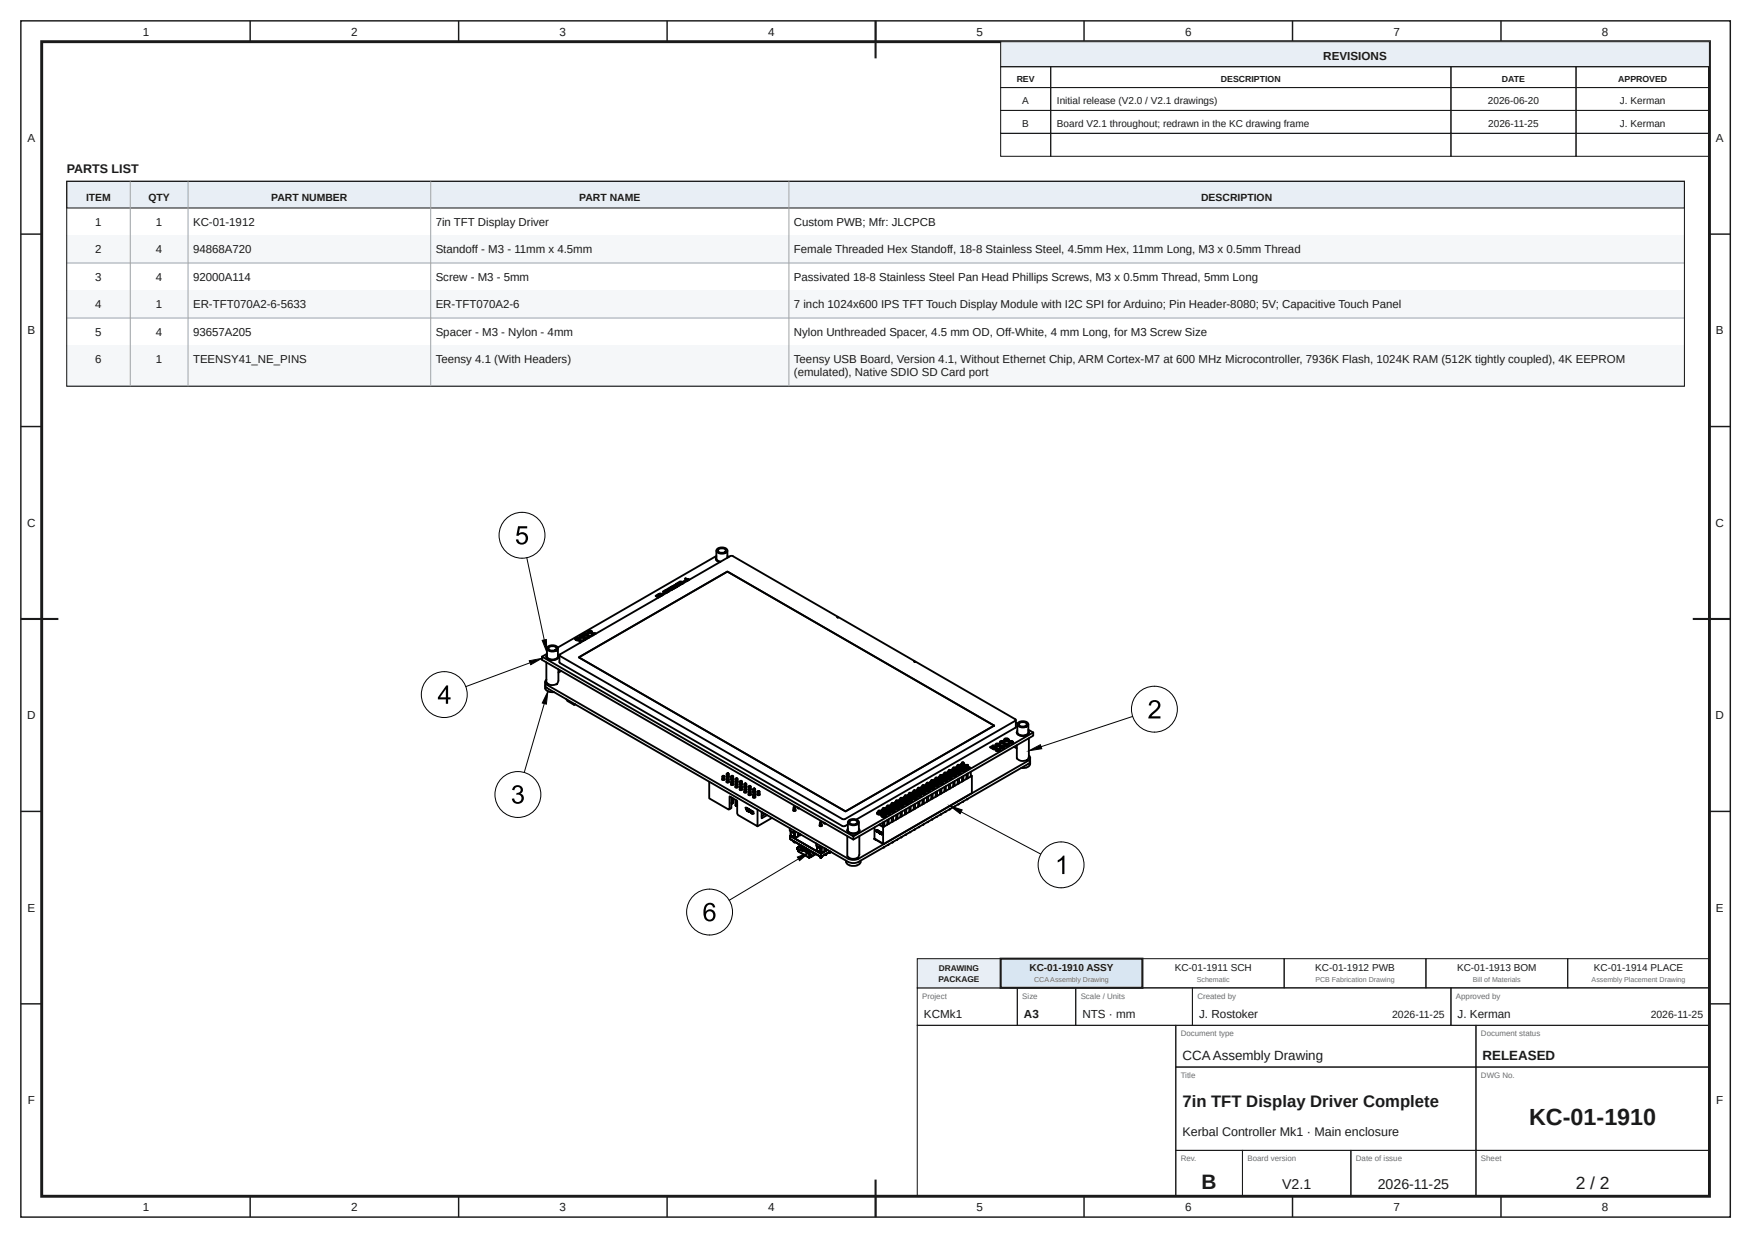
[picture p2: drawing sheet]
<svg xmlns="http://www.w3.org/2000/svg" width="420mm" height="297mm" viewBox="0 0 420 297" stroke-linecap="round" stroke-linejoin="round" font-family="sans-serif">
<g fill="none" stroke="#1a1a1a" stroke-width=".35">
<path d="M5 5h410v287h-410zM60 5v5M110 5v5M160 5v5M210 5v5M260 5v5M310 5v5M360 5v5M5 56.2h5M410 56.2h5M5 102.3h5M410 102.3h5"/>
<path d="M5 148.5h5M410 148.5h5M5 194.7h5M410 194.7h5M5 240.8h5M410 240.8h5M60 287v5M110 287v5M160 287v5M210 287v5M260 287v5M310 287v5"/>
<path d="M360 287v5"/>
</g>
<path d="M10 10h400v277h-400z" fill="none" stroke="#1a1a1a" stroke-width=".7" stroke-linecap="butt"/>
<path d="M210 5v9M5 148.5h9M406 148.5h9M210 283v9" fill="none" stroke="#1a1a1a" stroke-width=".5"/>
<path d="M240 10h170v6h-170z" fill="#e8eef5"/>
<g fill="none" stroke="#1a1a1a" stroke-width=".25">
<path d="M240 10h170v6h-170zM240 16h12v5h-12zM252 16h96v5h-96zM348 16h30v5h-30zM378 16h32v5h-32zM240 21h12v5.5h-12zM240 26.5h12v5.5h-12zM240 32h12v5.5h-12zM252 21h96v5.5h-96zM252 26.5h96v5.5h-96zM252 32h96v5.5h-96zM348 21h30v5.5h-30z"/>
<path d="M348 26.5h30v5.5h-30zM348 32h30v5.5h-30zM378 21h32v5.5h-32zM378 26.5h32v5.5h-32zM378 32h32v5.5h-32zM220 237h24v9h-24zM244 237h14v9h-14zM258 237h28v9h-28zM286 237h62v9h-62zM348 237h62v9h-62zM220 246h62v41h-62zM282 246h72v10h-72z"/>
<path d="M282 256h72v20h-72zM354 246h56v10h-56zM354 256h56v20h-56zM282 276h16v11h-16zM298 276h26v11h-26zM324 276h30v11h-30zM354 276h56v11h-56z"/>
</g>
<path d="M220 230h20v7h-20z" fill="#e8eef5"/>
<path d="M220 230h20v7h-20z" fill="none" stroke="#1a1a1a" stroke-width=".25"/>
<path d="M240 230h34v7h-34z" fill="#d9e6f2"/>
<path d="M240 230h34v7h-34z" fill="none" stroke="#1a1a1a" stroke-width=".5"/>
<path d="M274 230h34v7h-34zM308 230h34v7h-34zM342 230h34v7h-34zM376 230h34v7h-34z" fill="none" stroke="#1a1a1a" stroke-width=".25"/>
<path d="M16 43.5h388v6.4h-388z" fill="#e8eef5"/>
<path d="M16 43.5h388v6.4h-388z" fill="none" stroke="#1a1a1a" stroke-width=".25"/>
<path d="M16 56.5h388" fill="none" stroke="#9aa3ad" stroke-width=".24"/>
<path d="M16 56.5h388v6.6h-388z" fill="#f5f7f9"/>
<path d="M16 63.1h388M16 69.7h388" fill="none" stroke="#9aa3ad" stroke-width=".24"/>
<path d="M16 69.7h388v6.6h-388z" fill="#f5f7f9"/>
<path d="M16 76.3h388M16 82.9h388" fill="none" stroke="#9aa3ad" stroke-width=".24"/>
<path d="M16 82.9h388v9.8h-388z" fill="#f5f7f9"/>
<path d="M31.2 43.5v49.2M45.1 43.5v49.2M103.3 43.5v49.2M189.2 43.5v49.2M16 92.7h388" fill="none" stroke="#9aa3ad" stroke-width=".24"/>
<path d="M16 43.5h388v49.2h-388z" fill="none" stroke="#1a1a1a" stroke-width=".25"/>
<g fill="none" stroke="#000" stroke-width=".45">
<path d="M162.6 140l-.4 .2M162.6 139.9l.3 .6M162.9 139.7l.1 .3 .4 .2M163.1 139.7l.7 .3-.2-.3a.22 .22 0 0 0-.3-.1 .22 .22 0 0 0-.1 .2l.5 .2M163.7 139.6l.8-.3-.7 .4zM163.7 139.6l.1 .1M164 139.9l-.6-.4-.5 .1 .1 .3 .5 .2M164.3 138.8l.5 .6M164.5 139.3l-.7 .3M164.5 139.1v.1M164.6 139.3l.2 .1M164.6 139.3v.1"/>
<path d="M164.7 139.2h.5l-.2-.2-.3 .1 .3 .2M165.4 139.1l-.3-.2-.5 .1-.1-.3-.2 .1 .3 .5M171.7 134a1.03 1.03 0 0 0 1 .8M171.8 132.1v1.9M171.8 133.4l-38 22M171.8 133.6a.82 .82 0 0 0 .1 .9 .82 .82 0 0 0 .8 .3M171.8 134a.99 .99 0 0 0 1 .7M171.9 131.8a1.62 1.62 0 0 1 2.6 .3 1.52 1.52 0 0 1-2.7 0zM172.3 131.9l.8-.4a.69 .69 0 0 1 .9 .8l-.9 .3a.69 .69 0 0 1-.8-.7zM174.5 132.1v1.7M174.5 133.4l.3 .2M174.5 133.6v.2"/>
<path d="M175.1 133.4l-40.8 23.6-.1 .2 68.1 39.4 .4-.1 40.9-23.7-.1-.3-23.9-13.8-.1 .1M175.1 133.4h.7l25.1 14.6h-.1M130 157.5l74.7 43.2 43.1-25M130 157.5v.8l74.7 43.1 43.1-24.9v-.8M131 157.5a1.66 1.66 0 0 0 3 0h-.1M131 158.9v4.8l.4 .3 .8 .4 1.4-.4 .3-.6v-2.8M131.2 155.6v1.9a1.52 1.52 0 0 0 2.6 0v-1.9M131.2 156.9l-1.2 .6M131.2 157.1l-.2 .3a1.68 1.68 0 0 0 2.7 .5l.3-.5-.2-.3M131.3 155.3a1.62 1.62 0 0 1 2.5 .3 1.52 1.52 0 0 1-2.6 0zM131.6 155.4l.9-.4a.69 .69 0 0 1 .9 .8l-.9 .3a.69 .69 0 0 1-.9-.7zM134.2 157.2l.1 1.9 67.7 39.1h.5l.8-.4"/>
<path d="M137.9 153.3h.1M138 153.3l.2 .3M138.3 153.2l.5 .1-.4 .2-.2-.2zM138.8 153.1l.3 .1-.2 .3h-.7M138.8 153h-.7a.52 .52 0 0 0 .3 .7 .52 .52 0 0 0 .6-.2l.1-.2M138.8 157.7l35.7-20.6 63.9 37-35.6 20.6zM139 152.7a.62 .62 0 0 0 .5 .3 .62 .62 0 0 0 .6-.3M139 153.9l.2 .3M139.4 152.6l.5 .1-.4 .2-.2-.2zM139.8 153.8h-.4v.3M139.9 152.5h.1M139.9 152.2h.1"/>
<path d="M139.9 152.4h-.5l-.4 .2a.58 .58 0 0 0 .6 .4 .58 .58 0 0 0 .5-.4l-.1-.1M139.9 152.2a.65 .65 0 0 0 1.1 .1M140 153.7l-.4-.1-.4 .1-.2 .1 .2 .3M140 151.9h.5l.5 .2a.57 .57 0 0 1-.6 .4 .57 .57 0 0 1-.5-.4zM140.1 153.3l.2 .3M140.2 152.1l.5 .1-.4 .2-.2-.2zM140.9 153.2h-.5l.1 .2M140.9 153.1h.1M140.9 153h-.7l-.1 .3 .2 .2M140.9 151.5l.3 .4M140.9 152.8l.2 .3M141.2 151.8l.5 .1 .3-.2a.56 .56 0 0 0-.5-.4 .56 .56 0 0 0-.6 .3l.3 .2"/>
<path d="M141.3 151.4l.5 .2-.4 .1-.2-.1zM141.7 152.7h-.4v.2M141.9 152.6h-.8l-.2 .2 .3 .2M142 152.2l.2 .3M142 152.2h.1M142 151.7l-.3 .2h-.5M142.8 152.1h-.5l.1 .2M142.9 152l-.3-.1h-.5l-.1 .3 .2 .2M157.3 142.9l.7 .4M157.8 142.7l-.5 .3 .6 .4M157.8 142.7l.7 .3M157.8 142.6v.1"/>
<path d="M158.1 142.6h.4l-.2 .1zM158.1 142.9l-.4 .1-.2-.1 .3-.2-.2 .3M158.5 143l-.4 .3-.3-.2 .3-.2-.2 .2M158.5 142.5v.1M158.5 142.6h-.3M158.5 142.7l.3 .2M158.7 142.6v.1M158.8 142.5l.6-.3-.5 .4zM158.8 142.5l.1 .1M158.9 142.8h-.4l.2 .1M159 142.7h-.4v-.2l-.2-.1-.6 .2 .8 .4M159.1 141.9l.1 .1"/>
<path d="M159.4 141.9l-.2 .1M159.4 141.9l.5 .3M159.4 142.2l-.5 .3M159.5 141.8l.2-.1-.1-.1-.5 .4 .3-.1 .5 .3M159.7 141.7l-.2 .1 .6 .3M159.7 141.6l.7 .4M160 141.6l.3-.3-.6 .3 .6 .4M160.2 141.7l.3-.1zM160.2 141.7l.3 .2M160.3 141.2l.1 .1M160.3 141.3l-.4 .2 .6 .1M160.6 141.2l-.2 .1"/>
<path d="M160.6 141.2l.5 .3M160.8 141.1h.1l-.1-.2-.5 .4 .3-.1 .5 .3M160.9 140.9l.7 .4M160.9 141l-.2 .1 .6 .3M161.2 140.7l.4 .3-.6-.2-.1 .1 .6 .4M161.4 140.9l-.2-.2 .2-.1 .7 .4M161.6 140.5l.1 .2 .4 .2M161.7 141.1l-.4-.1 .4 .2M161.8 140.5l.6 .2M161.8 141l-.2-.2 .4 .2M162.1 140.1l.1 .2M162.4 140.8l-.3-.3-.3-.1 .6 .4"/>
<path d="M162.6 140.6l-.5-.3-.5 .1 .1 .2 .5 .3M163.1 140.4l-.5-.6-.5 .3 .1 .2 .4-.3 .3 .5M200.8 148l.2 .1M200.9 148v.2M201 148.1l18.5 10.7M219.4 158.6v.2M130.7 163.6l.1 1 .5 .5M130.8 164.5v.8l.8 .6M131.1 163a.73 .73 0 0 0-.4 .8 .73 .73 0 0 0 .5 .5l72.2 41.7a2.76 2.76 0 0 0 2.5 0l40.7-23.5a.74 .74 0 0 0 .2-1.3M131.2 165.1l72.2 41.7a2.7 2.7 0 0 0 2.5 0l40.7-23.5 .5-.7M131.7 165.9l1.2 .1M134.6 161l-.7 .4"/>
<path d="M135.8 167.7l.3 .5 1.6 .9 .3-.1M137.9 168.9l-.2 .2M237.5 179.2l.7-.4 .8 .6-.7 .4zM237.5 179.2l.8 .6M238.1 179.1l.5 .2-.4 .1-.2-.1zM238.7 178.6l.2 .3M238.7 179.9h.1M238.8 179.9l.1 .2M238.9 178.8l.1 .2M238.9 178.8l-.1-.1a.58 .58 0 0 1 .5-.3 .58 .58 0 0 1 .6 .4l-.4 .2-.5-.1M239 179.3l-.7 .4M239.1 178.5l.5 .2-.4 .1-.2-.1z"/>
<path d="M239.1 179.8l.5 .1-.4 .2-.2-.2zM239.8 178v.1M239.8 179.2v.1M239.8 178.1l.3 .2M239.8 179.3a.63 .63 0 0 0 1.1 .1M239.9 178.7l-.3 .3h-.6M239.9 180l-.3 .2h-.6M239.9 179.9v.1M240.2 177.9l.5 .2-.4 .1-.2-.1zM240.2 179.1l.5 .2-.4 .1-.2-.1zM240.8 177.9l-.4-.2-.4 .1-.2 .3 .2 .1M240.8 177.9l.1 .3-.1 .1h-.7"/>
<path d="M240.8 179.1l.1 .1a.56 .56 0 0 1-.6 .4 .56 .56 0 0 1-.5-.4l.4-.2 .6 .1M240.8 177.4l.3 .4-.2-.3a.57 .57 0 0 1 .5-.4 .57 .57 0 0 1 .6 .5l-.4 .2-.5-.1M240.8 178.6l.2 .3M240.9 178.1l-.3 .3-.5-.1M241 178.9l.1 .1M241 178.8l.1 .1M241 178.8l-.1-.1a.58 .58 0 0 1 .5-.3 .58 .58 0 0 1 .6 .4l-.4 .2-.5-.1M241.2 177.3l.5 .1-.3 .2-.3-.2zM241.2 178.5l.5 .2-.3 .1-.3-.1zM241.9 178v.1M241.9 178.1l.3 .2M242 177.5l-.3 .3-.6-.1"/>
<path d="M242 178.7l-.3 .3h-.6M242.1 178.2l-.2-.1a.56 .56 0 0 1 .6-.4 .56 .56 0 0 1 .5 .5l-.3 .2-.5-.1M242.3 177.9l.5 .2-.4 .1-.2-.1zM243 178.1l-.3 .3-.5-.1M243.2 179.2l.7 .4M243.6 173.3l.4 .3M243.6 172.7v1.7M243.7 174.4l-38.3 22.2M243.9 175.7a1.66 1.66 0 0 0 2.9 0M244 173.8v1.9M244 175.3l-.1 .3a1.68 1.68 0 0 0 2.7 .5l.2-.5-.2-.3M244.1 173.5a1.62 1.62 0 0 1 2.5 .3 1.52 1.52 0 0 1-2.6 0z"/>
<path d="M244.5 173.6l.8-.4a.69 .69 0 0 1 .9 .8l-.9 .3a.69 .69 0 0 1-.8-.7zM246.6 173.8v1.9a1.52 1.52 0 0 1-2.6 0M246.6 175.1l1.2 .6M246.8 177.1v4.5l-.4 .7-1.5 .3-1-.6v-3.2M170.1 187.5v4l4.7 2.7 .2-.1v-3l1.8 1v3.1l.2 .3 4.7 2.7v-4M173.2 186.8l.2 .3h.3l.1-.3M173.4 186.1h.2zM173.4 186.1l-.2 .2M173.5 186.2v.2l-.3-.1v.8M173.6 186.1l.2 .2M173.8 187.1v-.8l-.3 .1v.7M174.3 186.2l.2 .3h.3v-.3"/>
<path d="M174.3 187.4l.2 .3h.3v-.3M174.4 186.7h.2zM174.4 185.5h.2zM174.4 186.7l-.1 .2M174.4 185.5l-.1 .2M174.5 186.8v.2l-.2-.1v.8M174.5 185.6v.2l-.2-.1v.7M174.6 186.7l.2 .2M174.6 185.5l.2 .2M174.8 187.7v-.8l-.3 .1v.8M174.8 186.4v-.7l-.3 .1v.7M175.3 186.8l.2 .3h.3l.1-.3"/>
<path d="M175.3 188l.2 .3h.3l.1-.3M175.4 192.7l.2 .1zM175.4 191.3v2.6l-.4 .2M175.5 187.3h.2zM175.5 186.1h.2zM175.5 187.3l-.2 .2M175.5 186.1l-.2 .2M175.6 186.2v.2l-.3-.1v.8M175.6 187.4v.9M175.6 191.4v1.4M175.7 187.3l.2 .2M175.7 186.1l.2 .2"/>
<path d="M175.9 187.5l-.3 .1-.3-.1v.8M175.9 192.6l-.3 .2M175.9 187.1v-.8l-.3 .1v.7M175.9 187.5v.8M175.9 191.6v1M176.4 188.1l.3 .2 .2-.2v.8M176.4 193.2l.3 .2zM176.4 188.1v.8M176.4 191.9v1.3M176.4 187.4l.2 .3h.3v-.3M176.4 188.7l.2 .3 .3-.1v-.2M176.5 186.7h.3z"/>
<path d="M176.5 188h.3zM176.5 186.7l-.1 .2M176.5 188l-.1 .1M176.7 186.8v.2l-.3-.1v.8M176.7 193.4l.1-.1-.1 .1M176.7 188v1M176.7 192v1.4M176.8 186.7l.1 .2M176.8 188l.1 .1M176.9 187.7v-.8l-.2 .1v.8M177.4 188l.2 .3h.3l.1-.3M177.4 189.3l.2 .3 .3-.1 .1-.2"/>
<path d="M177.6 187.3h.2zM177.6 188.6h.2zM177.6 187.3l-.2 .2M177.6 188.6l-.2 .1M177.7 187.4v.2l-.3-.1v.8M177.7 188.6v.3l-.3-.2v.8M177.8 187.3l.2 .2M177.8 188.6l.2 .1M178 188.3v-.8l-.3 .1v.7M178 189.5v-.8l-.3 .2v.7M178.5 188.7l.2 .3 .3-.1v-.2M178.5 189.9l.2 .3 .3-.1v-.2"/>
<path d="M178.7 189.2h.2zM178.7 188h.2zM178.7 189.2l-.2 .1M178.7 188l-.2 .1M178.8 189.2v.3l-.3-.2v.8M178.8 188v.3l-.3-.2v.8M178.8 193.8l.1 .2 .1-.1M178.8 193.8l.2 .1-.1 .1zM178.9 189.2l.1 .1M178.9 188l.1 .1M178.9 194h.1M179 194l.1 .2z"/>
<path d="M179 190.1v-.8l-.2 .2v.7M179 188.9v-.8l-.2 .2v.7M179 193.9l.1 .3M179.1 194h-.1M179.1 193.9v.1M179.1 194.2v.3M179.1 194.2v.3zM179.1 194.4h.1M179.1 194.3v.1M179.1 194h.1M179.1 194v.1l-.1-.1M179.2 194l.1 .2"/>
<path d="M179.2 194v.1M179.2 194.2h.1M179.2 194.1h.1M179.2 194.4l.2 .2zM179.2 194.4l.2 .2-.1-.2M179.2 194.1v.1M179.3 194.4v.1M179.3 194.4h.1M179.3 194.5h.1M179.3 194.2h.1M179.3 194.2l.1 .1M179.3 194.1v.1"/>
<path d="M179.4 194h.1M179.4 194l-.1 .2M179.4 194.3h.1M179.4 194v.3M179.4 194.6h.1M179.4 194.5l.1 .1M179.4 194v.1M179.4 194.2l.1 .1M179.5 194.3h.1M179.4 194.2h.1M179.4 194.1h.1M179.4 194.1v.1"/>
<path d="M179.5 194.2h.1M179.5 194.6l-.1-.2 .1 .2M179.5 194.6h.1M179.5 194.1v.1M179.5 194.2v.1M179.5 194.5l.1 .1M179.5 194.7h.1M179.5 194.5h.1M179.5 194.2l.1 .1M179.5 189.3l.2 .3 .3-.1 .1-.2M179.5 190.5l.2 .3 .3-.1 .1-.2M179.6 194.5v.1"/>
<path d="M179.6 194.2v.1M179.6 194.3l.1 .1M179.6 194.2h.1M179.6 194.6l-.1 .1M179.6 194.3h.1M179.6 194.6v.1M179.6 194.7h.1M179.6 194.3h-.1M179.6 194.3v.1M179.6 194.6l.1 .2zM179.6 194.3v.2M179.6 194.7h-.1"/>
<path d="M179.6 194.5h.1M179.6 194.4l.1 .1M179.7 188.6h.2zM179.7 189.8h.2zM179.7 194.4v.1M179.7 188.6l-.2 .1M179.7 189.8l-.2 .1M179.8 188.6v.3l-.3-.2v.8M179.8 189.8v.3l-.3-.2v.8M179.9 188.6l.2 .1M179.9 189.8l.2 .1M179.9 194.5l.3 .6"/>
<path d="M179.9 194.5h.1M180 194.6l.1 .4 .2 .1M180.1 189.5v-.8l-.3 .2v.7M180.1 190.7v-.8l-.3 .2v.7M180.1 194.6l-.1-.1 .1 .1-.1 .1 .3 .4h.2v-.2l-.4-.2 .2-.1 .2 .2M180.2 195.1l.2 .1M180.3 194.7h-.2M180.3 194.6l.2 .2M180.3 194.7l.1 .1zM180.3 194.7l.1 .1M180.4 195l.1 .1M180.4 195.2h.1"/>
<path d="M180.5 194.9h.1M180.5 194.7l.2 .3-.2 .2M180.6 189.9l.2 .3 .3-.1v-.2M180.6 191.1l.2 .3h.3v-.3M180.8 189.2h.2zM180.8 190.4h.2zM180.8 189.2l-.2 .1M180.8 190.4l-.2 .1M180.9 189.2v.3l-.3-.2v.8M180.9 190.4v.3l-.3-.2v.8M181 189.2l.1 .1M181 190.4l.1 .1"/>
<path d="M181.1 190.1v-.8l-.2 .2v.7M181.1 191.3v-.8l-.2 .2v.7M181.7 190.5l.1 .3 .3-.1 .1-.2M181.8 189.8h.2zM181.8 189.8l-.2 .1M181.9 189.8v.3l-.3-.2v.8M182 189.8l.2 .1M182.2 190.7v-.8l-.3 .2v.7M182.7 194.8v1.5l1.3-.7M182.7 195l.7 .4M183.5 195.3l-.8 .5M185.2 196.2l-3.5 2"/>
<path d="M189.4 198.7v.6l1 .6v-.6M190.3 193.9l.2 .1M190.3 194.2l-.1 .2 .3 .2 .3-.2v-.2M190.3 193.6l.2 .1M190.7 199.7h.1M190.7 199.7l.1 1.3 .6-.3 .1-.8M190.7 199.7l-.3 .2-.8-.5v1l.8 .4v-.9M190.7 193.6h-.4v.9M190.7 193.6l-.2 .1v.9M190.7 193.6v.9M190.9 199.6l-.5 .3M191.3 193.7l.1 .2h.3"/>
<path d="M191.4 193.8v.1M191.5 193.8v.2M196.6 197.6l.2 .1M196.6 197.9v.2l.3 .1 .3-.1-.1-.2M196.7 197.3l.1 .1M197 197.3h-.3l-.1 .9M197 197.3l-.2 .1v.8M197 197.3l.1 .9M197.6 197.3l.1 .2 .4 .1M197.7 197.4v.2M197.9 197.5v.1M203.2 199.2a1.66 1.66 0 0 0 2.9 0"/>
<path d="M203.3 197.3v1.9M203.4 198.8l-.2 .3a1.68 1.68 0 0 0 2.7 .5l.2-.5-.1-.3M203.5 197a1.62 1.62 0 0 1 2.5 .2 1.52 1.52 0 0 1-2.6 0zM203.8 197l.9-.3a.69 .69 0 0 1 .9 .7l-.9 .4a.69 .69 0 0 1-.9-.8zM206 197.3v1.9a1.52 1.52 0 0 1-2.6 0M209.7 198.5v2.8M210.2 199.2h.1M210.2 199.2l.1 .3M210.2 199.2v.2M210.2 199.5h.3l-.3-.1 .2-.2 .3 .3-.2 .2h.2M210.3 199.4l.2 .1M210.3 199.2h.1"/>
<path d="M210.3 199.5h.1M210.3 195.1l.3 .3M210.4 199.2l-.1 .1M210.4 199.2h.1M210.4 199.5v.1M210.4 199.2l.2 .1M210.5 199.6h.1M210.6 199.3l.1 .3M210.6 199.3h.1M210.6 199.6h.1M210.6 195.2v-.4l.3 .1v.4M210.6 195l.3 .3 .3-.3"/>
<path d="M210.7 199.7h.1M210.7 194.5l-.4 .5 .3 .3M210.7 199.6v.1M210.8 199.4l.1 .2zM210.8 199.7h.1M210.8 199.7v.1M210.8 199.8h.1M210.8 199.7l.1 .1M210.8 197.9l1 .5M210.9 194.6v.3l.3-.1v.3M210.9 199.7v.2M210.9 199.6h.1"/>
<path d="M210.9 199.8v.1M210.9 199.6l.1 .1M210.9 199.8h.1M210.9 199.5h.1M210.9 199.8l.1 .1M210.9 199.5v.1M210.9 199.5l.1 .1M211 199.9h-.1M211 199.5h.1M211 199.6h.1M211 199.5v.1M211 199.9h.1"/>
<path d="M211 199.8v.1M211 199.7h.1M211 199.8h.1M211 199.5l.1 .1M211 199.6l.1 .1M211.1 199.9h.1M211.1 199.8v.2M211.1 199.7h.1M211.1 199.6v.1M211.1 199.8v.1M211.1 199.9v.1M211.1 200h.1"/>
<path d="M211.1 194.5h-.4l.2-.1 .3 .4M211.1 199.6h.1M211.1 199.6l.1 .1zM211.1 199.7l.1 .1M211.1 199.6v.1zM211.2 199.9h.1M211.2 199.9l-.1 .1M211.2 199.9v.2M211.2 194.8l.2 .2-.1 .3h-.7M211.2 199.9v.1M211.2 199.8h.1M211.2 199.7h.1"/>
<path d="M211.2 199.7l-.1-.1v.1M211.2 199.7v.1M211.2 200h.1M211.2 199.9l.2 .1M211.2 199.7l.1 .2zM211.3 199.7h.1M211.3 199.7v.1M211.3 200v.1M211.3 199.7v.2M211.4 194.4l.1 .3M211.4 195.1l-.3 .3h-.5M211.6 195.9h-.1l.1 .1"/>
<path d="M211.7 195.8v-.4l.2 .1v.4M211.7 194.6v-.5l.2 .2v.3M211.7 195.4l-.3 .2 .1 .3-.1-.2M211.7 194.4l.2 .2 .3-.2M211.7 195.6l.2 .3 .3-.3M211.7 193.9l-.3 .5 .1 .2M211.7 197.3h.1M211.7 195.1v.3M211.8 197.3v1l-.8-.6M211.8 198.4v4.1l-1.8-1M211.9 195.2v.3l.3-.1v.4M211.9 194v.3l.3-.2v.5"/>
<path d="M212.1 197.1v1.2l-.3 .1M212.1 195.1h-.4l.2-.1 .3 .4M212.1 193.9h-.4l.2-.1 .3 .3M212.2 194.2h.1M212.2 195.4v.1M212.2 194.2l.1 .1M212.2 195.5h.1M212.4 194.3l.1 .1-.1 .3-.9-.1M212.4 195.5l.1 .2-.1 .2h-.7M212.4 195.1l.3 .3M212.4 193.8v.1M212.4 193.9a.61 .61 0 0 0 .6 .3 .61 .61 0 0 0 .5-.3"/>
<path d="M212.5 194.5a.6 .6 0 0 1-1 .2M212.5 195.8l-.3 .2h-.5M212.5 195.7v.1M212.7 194v-.5l.3 .2v.3M212.7 195.2v-.4l.3 .1v.4M212.7 193.8l.3 .2 .3-.2M212.7 195l.3 .3 .3-.3M212.8 193.3l-.3 .4a.5 .5 0 0 0 .4 .5 .5 .5 0 0 0 .6-.4l-.2-.2M212.8 194.5l-.4 .5 .3 .3M212.8 196.7v1.1l-.7 .5h-.3M213 193.4v.3l.3-.2v.4M213 194.6v.3l.3-.1v.3"/>
<path d="M213.1 197.7l-.3 .1M213.1 196.5v1.2M213.2 193.3h-.4l.2-.1 .3 .3M213.2 194.5h-.4l.2-.1 .3 .4M213.3 193.6h.1M213.3 194.8l.2 .2-.1 .3h-.7M213.5 193.3a.66 .66 0 0 0 1.1 0M213.5 194.4a.61 .61 0 0 0 .5 .4 .61 .61 0 0 0 .6-.3M213.5 195.1l-.3 .3h-.5M213.8 194.6v-.5l.2 .2v.3M213.8 193.3v-.4l.2 .2v.3M213.8 193.2l.2 .2 .3-.2"/>
<path d="M213.8 194.4l.2 .2 .3-.2M213.9 192.7l-.3 .3a.5 .5 0 0 0 .4 .6 .5 .5 0 0 0 .6-.4l-.3-.2M213.9 193.9l-.3 .3a.5 .5 0 0 0 .4 .6 .5 .5 0 0 0 .6-.4l-.3-.2M213.9 197.2l-.8 .5h-.3M213.9 196.1v1.1M214 194v.3l.3-.2v.5M214 192.8v.3l.3-.2v.4M214.2 197l-.3 .2M214.2 195.9v1.1M214.2 193.9h-.3l.1-.1 .3 .3M214.2 192.7h-.3l.1-.1 .3 .3M214.3 193h.1"/>
<path d="M214.3 194.2h.1M214.5 192.6l.2 .3M214.5 193.8v.1M214.5 193.9l.2 .2M214.6 193.3h.1M214.7 194.1l.1 .1M214.7 192.9h.1M214.7 192.8l.1 .1M214.7 194l.1 .1M214.8 192.7v-.4l.3 .2v.3M214.8 194v-.5l.3 .2v.3M214.8 192.6l.3 .2 .3-.2"/>
<path d="M214.8 193.8l.3 .2 .3-.2M214.8 192.3l-.2 .3 .1 .2M214.9 193.3l-.3 .5 .1 .2M214.9 192.1l-.1 .2M214.9 196.6l-.7 .4h-.3M214.9 195.5v1.1M215.1 192.2v.3l.3-.2v.4M215.1 193.4v.3l.3-.2v.4M215.3 195.3v1.2l-.4 .1M215.3 192.1h-.4l.2-.1 .3 .3M215.3 193.3h-.4l.2-.1 .3 .3M215.4 192.4h.1"/>
<path d="M215.4 193.6h.1M215.4 192.4l.2 .2-.1 .3h-.7M215.4 193.6l.2 .2-.1 .3h-.7M215.6 193.3a.66 .66 0 0 0 1.1 0M215.6 192l.1 .3M215.6 192.7h.1M215.6 193.9v.1M215.7 193.9l-.3 .3h-.6M215.7 192.7l-.3 .3-.6-.1M215.9 193.3v-.4l.2 .2v.3M215.9 192.1v-.4l.2 .2v.3M215.9 191.7l-.3 .3 .1 .2"/>
<path d="M215.9 192l.2 .2 .3-.2M215.9 193.2l.2 .2 .3-.2M216 192.7l-.3 .3a.5 .5 0 0 0 .4 .6 .5 .5 0 0 0 .6-.4l-.3-.2M216 191.5l-.1 .2M216 196l-.7 .5h-.4M216 194.9v1.1M216.1 192.8v.3l.3-.2v.4M216.1 191.6v.3l.3-.2v.4M216.3 195.8l-.3 .2M216.3 194.7v1.1M216.3 192.7h-.3l.1-.1 .3 .3M216.3 191.5h-.3l.1-.1 .3 .3"/>
<path d="M216.4 191.8l.3 .2-.1 .3-.9-.1M216.6 192.6l.2 .3M216.6 191.4l.2 .3M216.7 192.1l-.3 .3-.7-.1M216.7 192.1h.1M216.7 193.3h.1M216.8 191.7h.1M216.8 191.6l.1 .1M216.9 191.3l.3 .3 .3-.2M216.9 192.6l.3 .2 .3-.2M216.9 191.5v-.4l.3 .2v.3M216.9 192.7v-.4l.3 .2v.3"/>
<path d="M216.9 191.1l-.2 .2 .1 .3M216.9 192.3l-.2 .3 .1 .2M217 190.9l-.1 .2M217 192.1l-.1 .2M217 195.4l-.7 .4h-.3M217 194.3v1.1M217.2 191v.3l.3-.2v.4M217.2 192.2v.3l.3-.2v.4M217.4 194.1v1.1l-.4 .2M217.4 190.9h-.4l.2-.1 .3 .3M217.4 192.1h-.4l.2-.1 .3 .3M217.5 191.2l.2 .2-.1 .3h-.7"/>
<path d="M217.5 192.4h.1M217.5 192.4l.2 .2-.1 .3-.8-.1M217.7 192l.2 .3M217.7 190.8l.3 .3M217.7 192.7l-.2 .3-.7-.1M217.7 191.5l-.2 .3-.6-.1M218 192.1v-.4l.2 .2v.3M218 190.9v-.4l.2 .1v.4M218 190.7l.2 .3 .3-.2M218 192l.2 .2 .3-.2M218 191.7l-.3 .3 .2 .2M218.1 190.2l-.1 .3a.41 .41 0 0 0-.1 .6 .41 .41 0 0 0 .6 .1l.3-.3"/>
<path d="M218.1 191.5l-.1 .2M218.1 194.8l-.7 .4h-.4M218.1 193.7v1.1M218.2 191.6v.3l.3-.2v.4M218.2 190.4v.2l.3-.1v.4M218.4 194.6l-.3 .2M218.4 199.6l-.2 .1M218.4 193.5v1.1M218.5 191.5h-.4l.1-.1 .3 .3M218.5 190.2h-.4l.1-.1 .3 .4M218.5 190.6h.1M218.5 191.8h.1"/>
<path d="M218.5 190.6l.3 .2-.1 .3h-.7M218.5 191.8l.3 .2-.1 .3-.9-.1M218.7 190.2l.2 .2M218.7 191.4l.2 .3M218.8 192.1l-.3 .3-.7-.1M218.8 192.1h.1M218.9 191.7h.1M218.9 191.6l.1 .1M219.1 191.5v-.4l.2 .2v.3M219.1 190.3v-.4l.2 .1v.4M219.1 191.1l-.3 .2 .1 .3M219.1 190.1l.2 .3 .3-.2"/>
<path d="M219.1 191.3l.2 .3 .3-.2M219.1 189.7l-.3 .4 .1 .3M219.1 190.9v.2M219.1 193.1v1.1l-.7 .4h-.3M219.3 191v.3l.3-.2v.4M219.3 189.7v.3l.3-.1v.4M219.5 198.9l-.2 .2M219.5 192.9v1.1l-.4 .2M219.5 190.9h-.4l.2-.1 .3 .3M219.5 189.7h-.4l.2-.2 .3 .4M219.6 190h.1M219.6 191.2l.1 .1"/>
<path d="M219.6 190l.1 .1M219.7 190.1l.2 .2-.2 .2-.8-.1M219.7 191.3l.2 .2-.2 .2h-.7M219.8 189.6a.64 .64 0 0 0 1.1 .1M219.8 190.8l.3 .3M219.9 190.3a.61 .61 0 0 1-1 .1M219.9 191.5l-.3 .3-.6-.1M220.1 189.7v-.4l.3 .1v.4M220.1 190.9v-.4l.3 .1v.4M220.1 190.7l.2 .3 .3-.2M220.1 189.5l.2 .3 .3-.3M220.2 190.2l-.1 .3a.41 .41 0 0 0-.1 .6 .41 .41 0 0 0 .6 .1l.3-.3"/>
<path d="M220.2 189l-.3 .4a.5 .5 0 0 0 .4 .6 .5 .5 0 0 0 .6-.4l-.1-.2M220.2 192.4v1.2l-.7 .4h-.4M220.3 198.4l.1 .1M220.4 189.2v.2l.2-.1v.4M220.4 190.4v.2l.2-.1v.4M220.5 198.3l-.1 .1M220.5 192.3v1.1l-.3 .2M220.6 189h-.4l.2-.1 .2 .4M220.6 190.2h-.4l.2-.1 .2 .4M220.6 190.6h.1M220.6 189.4h.1M220.7 190.6l.2 .2-.1 .3h-.7"/>
<path d="M220.7 189.4h.1M220.9 189l.1 .2M220.9 190.2a.63 .63 0 0 0 1.1 .1M221.2 189.1v-.4l.2 .1v.4M221.2 190.3v-.4l.2 .1v.4M221.2 188.9l.2 .3 .3-.3M221.2 190.1l.2 .3 .3-.2M221.2 188.4l-.2 .4a.52 .52 0 0 0 .3 .6 .52 .52 0 0 0 .7-.4M221.2 189.7l-.2 .3a.5 .5 0 0 0 .4 .6 .5 .5 0 0 0 .6-.4l-.3-.2M221.2 191.9v1.1l-1 .4M221.4 197.8v.1M221.4 188.5v.3l.3-.1v.4"/>
<path d="M221.4 189.7v.3l.3-.1v.4M221.5 192.8l-.3 .2M221.6 197.7l-.2 .1M221.6 191.7v1.1M221.6 188.4h-.4l.2-.1 .3 .4M221.6 189.7h-.4l.2-.2 .3 .4M221.7 188.7v.1M221.7 190h.1M221.7 188.8l.3 .2-.2 .2h-.7M221.9 189.6l.2 .2M221.9 188.4h.1M222 188.6l.2 .1"/>
<path d="M222 189.8l.2 .1M222 188.6h.2M222.2 188.5v-.4l.3 .1v.4M222.2 189.7v-.4l.3 .1v.4M222.2 188.3l.2 .3 .3-.3M222.2 189.5l.2 .3 .3-.3M222.2 188.1l-.3 .2 .2 .3-.2-.2M222.3 189l-.4 .5 .2 .3M222.3 187.8l-.1 .3M222.3 192.4l-.7 .4h-.4M222.3 191.2v1.2M222.5 187.9v.3l.2-.1v.4"/>
<path d="M222.5 189.2v.2l.2-.1v.4M222.6 197.1l-.1 .2M222.6 191.1v1.1l-.3 .2M222.7 187.8h-.4l.2-.1 .2 .4M222.7 189h-.4l.2-.1 .2 .4M222.7 188.1l.1 .1M222.7 189.4h.1M222.8 188.2l.2 .2-.1 .2h-.7M222.8 189.4h.1M222.9 189.4l.1 .2-.1 .2h-.7M223 187.8l.1 .2M223 189l.1 .2"/>
<path d="M223 188.4v.1M223 189.7h.1M223 188.5l-.3 .2h-.5M223 189.7l-.3 .2h-.5M223.1 188l.1 .1M223.1 188h.1M223.3 187.9v-.4l.2 .1v.4M223.3 189.1v-.4l.2 .1v.4M223.3 188.7l-.2 .1a.52 .52 0 0 0 .4 .6 .52 .52 0 0 0 .6-.4M223.3 187.5l-.3 .2 .1 .2M223.3 187.7l.2 .3 .3-.3M223.3 188.9l.2 .3 .3-.3"/>
<path d="M223.3 187.2v.3M223.3 188.4v.3M223.4 191.8l-.8 .4h-.3M223.4 190.6v1.2M223.5 196.6v.1M223.5 187.3v.3l.3-.1v.3M223.5 188.5v.3l.3-.1v.4M223.7 191.6l-.3 .1M223.7 196.5l-.2 .1M223.7 190.4v1.2M223.7 187.2h-.4l.2-.1 .3 .4M223.7 188.4h-.4l.2-.1 .3 .4"/>
<path d="M223.8 187.5l.3 .2-.2 .3h-.7M223.8 188.8l.3 .2-.2 .2h-.7M224 187.1l.2 .3M224 188.4h.1M224.1 187.9l-.3 .2h-.6M224.1 187.8v.1M224.2 187.4l.1 .1M224.2 187.3l.1 .1M224.3 187.1l.3 .2 .2-.2M224.3 188.3l.3 .3 .2-.3M224.3 188.5v-.4l.3 .1v.4M224.3 187.3v-.5l.3 .2v.3"/>
<path d="M224.3 188.1l-.3 .2 .2 .3-.2-.2M224.4 186.6l-.4 .5 .2 .2M224.4 187.8l-.1 .3M224.4 191.2l-.7 .4h-.3M224.4 190v1.2M224.5 196h.1M224.6 187.9v.3l.2-.1v.4M224.6 186.7v.3l.2-.2v.5M224.7 195.9l-.1 .1M224.8 189.8v1.2l-.4 .1M224.8 187.8h-.4l.2-.1 .2 .4M224.8 186.6h-.4l.2-.1 .2 .3"/>
<path d="M224.9 186.9h.1M224.9 188.1v.1M224.9 186.9l.2 .2-.1 .3h-.7M224.9 188.2l.2 .2-.1 .2h-.8M225.1 186.5l.1 .3M225.1 187.8l.1 .2M225.1 187.2l-.3 .3h-.5M225.1 188.4v.1M225.1 188.5l-.3 .2-.6-.1M225.2 186.8l.1 .1M225.2 188l.1 .1M225.2 186.7l.1 .1"/>
<path d="M225.2 188h.1M225.4 187.9v-.4l.2 .1v.4M225.4 186.7v-.5l.2 .2v.3M225.4 186.5l.2 .2 .3-.2M225.4 187.7l.2 .3 .3-.3M225.4 186.3l-.3 .2 .1 .2M225.4 187.5l-.3 .2 .1 .2M225.4 187.2v.3M225.4 186v.2M225.5 190.5l-.7 .5h-.4M225.5 189.4v1.1M225.6 195.4h.1"/>
<path d="M225.6 187.3v.3l.3-.1v.3M225.6 186.1v.3l.3-.2v.4M225.8 190.4l-.3 .1M225.8 195.3l-.2 .1M225.8 189.2v1.2M225.8 187.2h-.4l.2-.1 .3 .4M225.8 186h-.4l.2-.1 .3 .3M225.9 186.3l.3 .2-.2 .3h-.7M225.9 187.5h.1M225.9 187.5l.3 .2-.2 .3h-.7M226.1 185.9l.2 .3M226.1 187.1l.2 .3"/>
<path d="M226.2 186.6l-.3 .3-.6-.1M226.2 187.9l-.3 .2h-.6M226.2 187.8v.1M226.3 186.2h.1M226.3 187.4l.1 .1M226.3 186.1l.1 .1M226.3 187.3l.1 .1M226.4 185.9l.3 .2 .2-.2M226.4 187.1l.3 .2 .2-.2M226.4 186v-.4l.3 .2v.3M226.4 187.3v-.5l.3 .2v.3M226.5 185.4l-.4 .5 .2 .2"/>
<path d="M226.5 186.6l-.4 .5 .2 .2M226.5 188.8v1.1l-.7 .5h-.3M226.7 194.8h.1M226.7 185.5v.3l.2-.2v.4M226.7 186.7v.3l.2-.2v.5M226.8 194.7l-.1 .1M226.9 188.6v1.1l-.4 .2M226.9 185.4h-.4l.2-.1 .2 .3M226.9 186.6h-.4l.2-.1 .2 .3M227 185.7h.1M227 186.9h.1M227 185.7l.1 .1"/>
<path d="M227 186.9l.1 .1M227.1 185.8l.1 .3-.1 .1h-.7M227.1 187l.1 .3-.1 .1h-.7M227.2 185.4a.63 .63 0 0 0 1.1 0M227.2 186.5l.1 .3M227.2 186l-.3 .3-.5-.1M227.2 187.2l-.3 .3h-.5M227.3 186.8l.1 .1M227.3 186.7l.1 .1M227.5 186.7v-.5l.2 .2v.3M227.5 185.4v-.4l.2 .2v.3M227.5 185.3l.2 .2 .3-.2"/>
<path d="M227.5 186.5l.2 .2 .3-.2M227.5 186.3l-.3 .2 .1 .2M227.5 184.8l-.2 .3a.5 .5 0 0 0 .4 .6 .5 .5 0 0 0 .6-.4l-.3-.2M227.5 186v.2M227.6 188.2v1.1l-.7 .4h-.4M227.7 194.2h.1M227.7 186.1v.3l.3-.2v.4M227.7 184.9v.3l.3-.2v.4M227.9 194.1l-.2 .1M227.9 188v1.2l-.3 .1M227.9 186h-.4l.2-.1 .3 .3M227.9 184.8h-.4l.2-.1 .3 .3"/>
<path d="M228 185.1h.1M228 186.3l.3 .2-.2 .3h-.7M228.2 184.7a.65 .65 0 0 0 1.2 .1M228.2 185.9l.3 .3M228.2 184.7v.1M228.3 186.6l-.3 .3-.6-.1M228.5 186v-.4l.3 .2v.3M228.5 184.8v-.4l.3 .2v.3M228.5 184.4l-.2 .1a.5 .5 0 0 0 .4 .6 .5 .5 0 0 0 .6-.4l-.2-.2M228.5 184.7l.3 .2 .3-.2M228.5 185.9l.3 .2 .3-.2M228.6 185.4l-.4 .5 .3 .3"/>
<path d="M228.6 184.2l-.1 .2M228.6 188.7l-.7 .5h-.3M228.6 187.6v1.1M228.8 193.6h.1M228.8 185.5v.3l.3-.2v.4M228.8 184.3v.3l.3-.2v.4M228.9 188.5l-.3 .2M228.9 193.5l-.1 .1M229 187.4v1.1M229 185.4h-.4l.2-.1 .3 .3M229 184.2h-.4l.2-.1 .3 .3M229.1 184.5h.1"/>
<path d="M229.1 185.7h.1M229.1 185.7l.2 .2-.1 .3h-.7M229.3 184.1l.1 .3M229.3 185.4l.1 .2M229.4 186l-.4 .3-.5-.1M229.4 184.4h.2M229.4 185.6h.2M229.4 184.3l.2 .1M229.4 185.5l.2 .1M229.6 184.2v-.4l.3 .2v.3M229.6 185.4v-.4l.3 .2v.3M229.6 184l.2 .3 .3-.2"/>
<path d="M229.6 185.3l.2 .2 .3-.2M229.6 183.8l-.3 .2 .1 .3M229.6 184.8l-.3 .4 .1 .3M229.6 183.6v.2M229.7 188.1l-.7 .4h-.4M229.7 187v1.1M229.9 183.7v.3l.2-.2v.4M229.9 184.9v.3l.2-.2v.4M230 192.9l-.1 .1M230 186.8v1.1l-.3 .2M230 183.6h-.4l.3-.1 .2 .3M230 184.8h-.4l.3-.1 .2 .3"/>
<path d="M230.1 183.9h.1M230.1 185.1h.1M230.1 183.9l.3 .2-.1 .3h-.7M230.1 185.1l.3 .2-.1 .3h-.7M230.3 184.7a.65 .65 0 0 0 1.2 .1M230.3 184.7v.1M230.4 184.2h.1M230.4 185.4h.1M230.4 184.2l-.3 .3-.5-.1M230.4 185.4l-.3 .3-.5-.1M230.6 183.6v-.4l.3 .1v.4M230.6 184.8v-.4l.3 .2v.3"/>
<path d="M230.6 183.2l-.3 .2 .2 .3M230.6 184.4l-.2 .1a.5 .5 0 0 0 .5 .6 .5 .5 0 0 0 .5-.4l-.2-.2M230.7 183.4l.2 .3 .3-.2M230.7 184.7l.2 .2 .3-.2M230.7 182.9l-.1 .3M230.7 184.2l-.1 .2M230.7 187.5l-.7 .4h-.3M230.7 186.4v1.1M230.9 192.4h.1M230.9 183.1v.2l.3-.1v.4M230.9 184.3v.3l.3-.2v.4M231 187.3l-.3 .2"/>
<path d="M231 192.3l-.1 .1M231.1 186.2v1.1M231.1 182.9h-.4l.2-.1 .3 .4M231.1 184.2h-.4l.2-.1 .3 .3M231.2 183.3l.2 .2a.61 .61 0 0 1-.5 .3 .61 .61 0 0 1-.6-.3M231.2 184.1l.8 .5M231.5 183.6a.6 .6 0 0 1-1 .1M231.7 184l.2 .3 .3-.2M231.7 184.2v-.4l.3 .2v.3M231.8 183.6l-.1 .2-.5 .4 .8 .4 .7-.4M231.8 186.9l-.7 .4h-.4M231.8 185.8v1.1"/>
<path d="M231.9 191.8h.1M232 183.7v.3l.2-.2v.4M232.1 191.6l-.1 .1M232.1 185.6v1.1l-.3 .2M232.1 183.6h-.3l.2-.1 .2 .3M232.2 183.9l.5 .3M232.7 184.2l-.7 .4M232.8 185.1v1.2l-.7 .4h-.3M232.8 186l.3 .1-.3 .2M233.1 190.2h.1M233.1 186.1v4.1M233.1 190.2l-21.2 12.3-2.2-1.2"/>
<path d="M238.9 180.1l.1 .1M238.9 180.1h.1M238.9 180.1l-.1-.2a.57 .57 0 0 1 .5-.3 .57 .57 0 0 1 .6 .4l-.4 .2-.5-.1M247 182.7v.7l-.4 .6-.7 .2h-1M247.1 181.8v.8M189.5 200.5v.8l7.4 4.3v-.8M189.7 200.4l-.2 .1 7.4 4.3M190.3 201.9l.3 .2 .1-.1M190.3 201.8l.3 .3v-.2M190.4 200.8l.3 .2M190.7 202l-.1 .1M191.1 203.6l.2 .2"/>
<path d="M191.3 203.5l-.2 .1M191.4 203.4h.1M191.4 203.4l-.3 .2M191.4 203.8l.1 .2M191.4 203.2v.2M191.5 200.2l.3 .2v-.4v.4l.3-.1-.3 .1zM191.5 203.5h.1M191.5 203.8h.1M191.5 204.1v.2l2.5 1.4M191.5 203.8v.2M191.5 203.5h-.2M191.5 203.7l-.2 .1"/>
<path d="M191.7 203l-.3 .2M191.7 203h.1M191.8 203.2h.1M191.7 203.2l-.2 .2M191.8 203.2l1 .6M191.8 203.2l2 1.2-1-.6M191.8 203l1.1 .7M191.8 203l-.1 .2M192.1 202.8l-.4 .2M192.1 200.3l-.3 .1M192.1 203.8l-.1 .1 .4 .2M192.3 203.8v.1"/>
<path d="M192.5 203.7h-.3v.3M192.6 203.8h-.4M192.6 204l1.3 .7h.2M192.6 203.7l.1 .3-.4 .1M192.6 203.1l.3 .2M192.6 203.1l-.2 .1 .6 .4-.1 .1M192.6 203.1l-.1 .2M192.6 203.2l.3 .1M192.7 203.7l-.1 .1M192.7 203.8l-.1 .1 .2-.1M192.8 203.8h.1M192.8 203.4v.1"/>
<path d="M192.8 203.4l.3 .1M192.9 203.5h.2M192.9 203.3l-.1 .1M192.9 203.3l.4 .3M192.9 203.7l-.1 .1M192.9 203.7l1 .6M192.9 203.4h-.1M192.9 203.9v.1M192.9 203.3l.5 .3-.5 .1M193 203.9l-.1 .1M193.1 204h-.2M193.1 203.5v.1"/>
<path d="M193.1 203.5l.1 .1M193.2 203.6h-.1M193.2 203.5v.1M193.2 204v.1M193.3 204.1l-.1 .1M193.4 204.1l-.2 .1M193.5 204.2v.1M193.6 204.3h-.2M193.7 204.4v.1M193.8 204.4l-.1 .1M193.9 204.4h.1M193.9 204.4l-.1 .2-.1-.1"/>
<path d="M194 204.3v.2M194 204.4l.3 .7M194 204.3l.5 .8M194 205.1l.3 .1M194.1 204.9l-.1 .2M194.2 205h.1M194.2 205.5h.1M194.2 205.7h-.2M194.2 205.5l-.2 .2M194.2 205.5v.1M194.2 205.6v.1M194.3 205.1l-.2-.2 .1 .2"/>
<path d="M194.3 205.2v.3M194.3 205.5h.1M194.3 205.5h.2M194.3 205.1h.2M194.3 205.1v.1M194.5 205.2v.3M194.5 205.5l-.3 .1M194.9 204.4l.2 .4M195 204.8h.1M195.1 204.7h-.1M195.2 204.6l-.2 .2M195.4 204.7l-.4 .1"/>
<path d="M195.7 204.9l-1.3 .8M195.7 202.3v.6l1 .6v-.6M196.6 205.4v.2M197 203.4l-.3 .1-.7-.4v.9l.7 .5M197 203.4h.1M197 203.4l.1 1.3 .7-.5v-.7M197.1 205.4v.2M197.2 203.2l-.5 .3v1l.3 .1M197.8 203.9l.3 .2 .3-.2-.3 .2v-.4v.3zM197.9 205l-.1 .1 .1 .1 .3-.3-.3 .3M198.2 204.8v.1M198.4 203.9l-1.5 .9"/>
<path d="M198.8 204.4l.2 .2 .2-.3-.2 .3M199 204.4h-.1M199.1 204.3l-2.2 1.4-.3-.1 .3 .2 .2-.2-.2 .2M202.9 206.5l.2 .7 .5 .4a2.31 2.31 0 0 0 1.9 0M203.2 200.6v4.8l1.2 .6 1.3-.2 .4-.7v-4.5M204.7 200.7v.7M206.4 206.5l-.1 .6-.8 .5M209.7 201.2h.1M209.7 201.3l.3 .2M209.7 201.2v.1M210.1 201.5h-.1M211.1 200l.1-.1-.1 .1"/>
<path d="M211.2 200.1h.1M211.3 200.1h.1M211.4 200l-.2-.1v.2M211.4 200l-.1 .1M211.4 200l.1 .2zM211.4 200h.1M211.4 200v.1M211.4 200l.1 .2M211.5 200.2h.1M212.1 203.2l-.2 .1M212.9 202.7h.1M213.1 202.6l-.1 .1"/>
<path d="M214 202.1h.1M214.2 202l-.2 .1M215.1 201.5h.1M215.3 201.4l-.2 .1M216.1 200.9h.1M216.3 200.8l-.2 .1M217.2 200.3h.1M217.4 200.2l-.2 .1"/>
</g>
<g fill="#000">
<path d="M124.3 126.2h2.1v.6h-1.7l-.3 1.1a1.48 1.48 0 0 1 2 .5 1.48 1.48 0 0 1-.2 2 1.48 1.48 0 0 1-2-.1l-.5-.9h.6a.93 .93 0 0 0 1.2 .8 .93 .93 0 0 0 .5-1.3 .95 .95 0 0 0-.7-.7 .95 .95 0 0 0-1 .4l-.5-.1zM126.9 158.5l3.1-.6-2.7 1.6zM130 153.6l1-.2 .2 3.1zM131.4 165.8l-.4 3.1-.9-.2zM246.8 180.1l2.7-1.4 .4 .9zM275.9 168.3a1.41 1.41 0 0 1 2.2 .2 1.41 1.41 0 0 1-.6 2.1l-1.3 1.2h2.1v.6h-2.9a3.4 3.4 0 0 1 1.7-2.2 .93 .93 0 0 0 .7-1 .93 .93 0 0 0-.9-.8l-.6 .2-.2 .7-.6-.1zM123.3 188.7a1.19 1.19 0 0 1 1.7-.1 1.19 1.19 0 0 1 0 1.7l-.2 .1a1.35 1.35 0 0 1 .6 1.9 1.35 1.35 0 0 1-2 .4l-.5-.6-.1-.5h.5a.89 .89 0 0 0 1 .8 .89 .89 0 0 0 .7-1.1 .89 .89 0 0 0-1.2-.6l.1-.5a.76 .76 0 0 0 1-.6 .76 .76 0 0 0-.8-.9 .76 .76 0 0 0-.7 .9l-.6-.1zM227.8 193.3l3 1-.5 .9zM191.2 205.6l2.9-1.1-2.3 2zM253.7 206.4l.8-.5 .4-.6h.4v4.4h-.5v-3.4l-1.1 .6z"/>
<path d="M107 164.4h.5v2.9h.6v.5h-.6v1h-.6v-1h-1.9v-.5zM106.9 165.3l-1.3 2h1.3z"/>
<path d="M169.2 217.1a1.31 1.31 0 0 1 1.4-.5 1.31 1.31 0 0 1 .9 1.1h-.5a.88 .88 0 0 0-1.1-.6 .88 .88 0 0 0-.6 1l-.1 .6a1.38 1.38 0 0 1 2.1-.2 1.38 1.38 0 0 1 0 2.1 1.46 1.46 0 0 1-1.7 .4 1.46 1.46 0 0 1-.9-1.5l.1-1.5zM169.6 218.9a.93 .93 0 0 0 0 1.5 .93 .93 0 0 0 1.4-.5 .9 .9 0 0 0-.3-1.1 .9 .9 0 0 0-1.1 .1z"/>
<circle cx="178.8" cy="193.8" r=".22"/>
<circle cx="178.9" cy="193.8" r=".22"/>
<circle cx="178.9" cy="193.9" r=".22"/>
<circle cx="178.9" cy="194" r=".22"/>
<circle cx="179" cy="193.9" r=".22"/>
<circle cx="179.1" cy="194.2" r=".22"/>
<circle cx="179.1" cy="194.3" r=".22"/>
<circle cx="179.1" cy="194" r=".22"/>
<circle cx="179.1" cy="194.5" r=".22"/>
<circle cx="179.2" cy="194.3" r=".22"/>
<circle cx="179.2" cy="194.4" r=".22"/>
<circle cx="179.4" cy="194.6" r=".22"/>
<circle cx="179.4" cy="194.4" r=".22"/>
<circle cx="179.4" cy="194" r=".22"/>
<circle cx="179.4" cy="194.1" r=".22"/>
<circle cx="179.5" cy="194.2" r=".22"/>
<circle cx="179.5" cy="194.3" r=".22"/>
<circle cx="179.6" cy="194.2" r=".22"/>
<circle cx="179.6" cy="194.4" r=".22"/>
<circle cx="179.6" cy="194.3" r=".22"/>
<circle cx="179.6" cy="194.7" r=".22"/>
<circle cx="179.9" cy="194.5" r=".22"/>
<circle cx="180" cy="194.5" r=".22"/>
<circle cx="180" cy="194.8" r=".22"/>
<circle cx="180.1" cy="194.7" r=".22"/>
<circle cx="180.1" cy="194.5" r=".22"/>
<circle cx="180.1" cy="194.6" r=".22"/>
<circle cx="180.3" cy="194.6" r=".22"/>
<circle cx="180.4" cy="195" r=".22"/>
<circle cx="180.4" cy="195.2" r=".22"/>
<circle cx="180.5" cy="194.9" r=".22"/>
<circle cx="180.5" cy="194.8" r=".22"/>
<circle cx="180.6" cy="195.2" r=".22"/>
<circle cx="210.3" cy="199.4" r=".22"/>
<circle cx="210.3" cy="199.2" r=".22"/>
<circle cx="210.3" cy="199.3" r=".22"/>
<circle cx="210.4" cy="199.5" r=".22"/>
<circle cx="210.4" cy="199.6" r=".22"/>
<circle cx="210.5" cy="199.5" r=".22"/>
<circle cx="210.5" cy="199.6" r=".22"/>
<circle cx="210.6" cy="199.4" r=".22"/>
<circle cx="210.7" cy="199.7" r=".22"/>
<circle cx="210.9" cy="199.9" r=".22"/>
<circle cx="211" cy="199.9" r=".22"/>
<circle cx="211.1" cy="199.7" r=".22"/>
<circle cx="211.1" cy="199.6" r=".22"/>
<circle cx="211.2" cy="199.8" r=".22"/>
<circle cx="211.2" cy="199.9" r=".22"/>
<circle cx="211.2" cy="199.7" r=".22"/>
<circle cx="211.3" cy="199.9" r=".22"/>
<circle cx="191.6" cy="204" r=".22"/>
<circle cx="192.8" cy="203.9" r=".22"/>
<circle cx="193" cy="203.6" r=".22"/>
<circle cx="194.3" cy="205.2" r=".22"/>
<circle cx="194.3" cy="205.1" r=".22"/>
<circle cx="209.7" cy="201.3" r=".22"/>
<circle cx="211.1" cy="200" r=".22"/>
<circle cx="211.3" cy="200.1" r=".22"/>
<circle cx="211.4" cy="200.1" r=".22"/>
<circle cx="211.4" cy="200" r=".22"/>
<circle cx="211.8" cy="202.5" r=".22"/>
</g>
<g fill="none" stroke="#000" stroke-width=".24">
<path d="M126.3 133.8l4.2 19.7M126.9 158.5l3.1-.6-2.7 1.6zM127.1 159l-15.4 5.7M130 153.6l1-.2 .2 3.1zM130.5 168.8l-4.8 16.5M131.4 165.8l-.4 3.1-.9-.2zM271.7 171.9l-22 7.2M227.8 193.3l3 1-.5 .9zM230.5 194.8l19.1 10.1M246.8 180.1l2.7-1.4 .4 .9zM191.2 205.6l2.9-1.1-2.3 2zM191.5 206.1l-16.6 9.9"/>
<circle cx="125.2" cy="128.4" r="5.5"/>
<circle cx="106.6" cy="166.6" r="5.5"/>
<circle cx="276.9" cy="170.1" r="5.5"/>
<circle cx="124.2" cy="190.6" r="5.5"/>
<circle cx="170.2" cy="218.8" r="5.5"/>
<circle cx="254.5" cy="207.5" r="5.5"/>
</g>
<text font-size="5.6" fill="#1a1a1a" x="366.7" y="270">KC-01-1910</text>
<text font-size="5" fill="#1a1a1a" x="288.2" y="285.2">B</text>
<text font-size="4.2" fill="#1a1a1a" x="377.9" y="285.2">2 / 2</text>
<text font-size="4" fill="#1a1a1a" x="283.6" y="265.5">7in TFT Display Driver Complete</text>
<g font-size="3.4" fill="#1a1a1a">
<text x="307.5" y="285.2">V2.1</text>
<text x="330.4" y="285.2">2026-11-25</text>
</g>
<g font-size="3.2" fill="#1a1a1a">
<text x="283.6" y="254.2">CCAAssembly Drawing</text>
<text x="355.6" y="254.2">RELEASED</text>
</g>
<g font-size="3" fill="#1a1a1a">
<text x="16" y="41.5">PARTS LIST</text>
<text x="283.6" y="272.5">Kerbal Controller Mk1 · Main enclosure</text>
</g>
<g font-size="2.8" fill="#1a1a1a">
<text x="34.2" y="8.6">1</text>
<text x="84.2" y="8.6">2</text>
<text x="134.2" y="8.6">3</text>
<text x="184.2" y="8.6">4</text>
<text x="234.2" y="8.6">5</text>
<text x="284.2" y="8.6">6</text>
<text x="334.2" y="8.6">7</text>
<text x="384.2" y="8.6">8</text>
<text x="317.4" y="14.3">REVISIONS</text>
<text x="6.6" y="34.1">A</text>
<text x="411.6" y="34.1">A</text>
<text x="6.6" y="80.2">B</text>
<text x="411.6" y="80.2">B</text>
<text x="6.5" y="126.4">C</text>
<text x="411.5" y="126.4">C</text>
<text x="6.5" y="172.6">D</text>
<text x="411.5" y="172.6">D</text>
<text x="6.6" y="218.7">E</text>
<text x="411.6" y="218.7">E</text>
<text x="221.6" y="244.2">KCMk1</text>
<text x="245.6" y="244.2">A3</text>
<text x="259.6" y="244.2">NTS · mm</text>
<text x="287.6" y="244.2">J. Rostoker</text>
<text x="349.6" y="244.2">J. Kerman</text>
<text x="6.6" y="264.9">F</text>
<text x="411.6" y="264.9">F</text>
<text x="34.2" y="290.6">1</text>
<text x="84.2" y="290.6">2</text>
<text x="134.2" y="290.6">3</text>
<text x="184.2" y="290.6">4</text>
<text x="234.2" y="290.6">5</text>
<text x="284.2" y="290.6">6</text>
<text x="334.2" y="290.6">7</text>
<text x="384.2" y="290.6">8</text>
</g>
<g font-size="2.7" fill="#1a1a1a">
<text x="22.9" y="54.2">1</text>
<text x="37.4" y="54.2">1</text>
<text x="46.3" y="54.2">KC-01-1912</text>
<text x="104.5" y="54.2">7in TFT Display Driver</text>
<text x="190.4" y="54.2">Custom PWB; Mfr: JLCPCB</text>
<text x="22.9" y="60.8">2</text>
<text x="37.4" y="60.8">4</text>
<text x="46.3" y="60.8">94868A720</text>
<text x="104.5" y="60.8">Standoff - M3 - 11mm x 4.5mm</text>
<text x="190.4" y="60.8">Female Threaded Hex Standoff, 18-8 Stainless Steel, 4.5mm Hex, 11mm Long, M3 x 0.5mm Thread</text>
<text x="22.9" y="67.4">3</text>
<text x="37.4" y="67.4">4</text>
<text x="46.3" y="67.4">92000A114</text>
<text x="104.5" y="67.4">Screw - M3 - 5mm</text>
<text x="190.4" y="67.4">Passivated 18-8 Stainless Steel Pan Head Phillips Screws, M3 x 0.5mm Thread, 5mm Long</text>
<text x="22.9" y="74">4</text>
<text x="37.4" y="74">1</text>
<text x="46.3" y="74">ER-TFT070A2-6-5633</text>
<text x="104.5" y="74">ER-TFT070A2-6</text>
<text x="190.4" y="74">7 inch 1024x600 IPS TFT Touch Display Module with I2C SPI for Arduino; Pin Header-8080; 5V; Capacitive Touch Panel</text>
<text x="22.9" y="80.6">5</text>
<text x="37.4" y="80.6">4</text>
<text x="46.3" y="80.6">93657A205</text>
<text x="104.5" y="80.6">Spacer - M3 - Nylon - 4mm</text>
<text x="190.4" y="80.6">Nylon Unthreaded Spacer, 4.5 mm OD, Off-White, 4 mm Long, for M3 Screw Size</text>
<text x="22.9" y="87.2">6</text>
<text x="37.4" y="87.2">1</text>
<text x="46.3" y="87.2">TEENSY41_NE_PINS</text>
<text x="104.5" y="87.2">Teensy 4.1 (With Headers)</text>
<text x="190.4" y="87.2">Teensy USB Board, Version 4.1, Without Ethernet Chip, ARM Cortex-M7 at 600 MHz Microcontroller, 7936K Flash, 1024K RAM (512K tightly coupled), 4K EEPROM</text>
<text x="190.4" y="90.3">(emulated), Native SDIO SD Card port</text>
</g>
<g font-size="2.5" fill="#1a1a1a">
<text x="20.6" y="48.3">ITEM</text>
<text x="35.6" y="48.3">QTY</text>
<text x="65.1" y="48.3">PART NUMBER</text>
<text x="138.9" y="48.3">PART NAME</text>
<text x="288.1" y="48.3">DESCRIPTION</text>
<text x="333.9" y="244.2">2026-11-25</text>
<text x="395.9" y="244.2">2026-11-25</text>
</g>
<g font-size="2.4" fill="#1a1a1a">
<text x="245.2" y="24.9">A</text>
<text x="253.5" y="24.9">Initial release (V2.0 / V2.1 drawings)</text>
<text x="356.9" y="24.9">2026-06-20</text>
<text x="388.5" y="24.9">J. Kerman</text>
<text x="245.2" y="30.4">B</text>
<text x="253.5" y="30.4">Board V2.1 throughout; redrawn in the KC drawing frame</text>
<text x="357" y="30.4">2026-11-25</text>
<text x="388.5" y="30.4">J. Kerman</text>
<text x="246.9" y="233">KC-01-1910 ASSY</text>
<text x="281.8" y="233">KC-01-1911 SCH</text>
<text x="315.5" y="233">KC-01-1912 PWB</text>
<text x="349.5" y="233">KC-01-1913 BOM</text>
<text x="382.3" y="233">KC-01-1914 PLACE</text>
</g>
<g font-size="2.1" fill="#1a1a1a">
<text x="243.8" y="19.6">REV</text>
<text x="292.8" y="19.6">DESCRIPTION</text>
<text x="360.2" y="19.6">DATE</text>
<text x="388.1" y="19.6">APPROVED</text>
</g>
<g font-size="2" fill="#1a1a1a">
<text x="225.2" y="233">DRAWING</text>
<text x="225.1" y="235.6">PACKAGE</text>
</g>
<g font-size="1.9" fill="#6b6b6b">
<text x="221.2" y="239.6">Project</text>
<text x="245.2" y="239.6">Size</text>
<text x="259.2" y="239.6">Scale / Units</text>
<text x="287.2" y="239.6">Created by</text>
<text x="349.2" y="239.6">Approved by</text>
<text x="283.2" y="248.6">Document type</text>
<text x="355.2" y="248.6">Document status</text>
<text x="283.2" y="258.6">Title</text>
<text x="355.2" y="258.6">DWG No.</text>
<text x="283.2" y="278.6">Rev.</text>
<text x="299.2" y="278.6">Board version</text>
<text x="325.2" y="278.6">Date of issue</text>
<text x="355.2" y="278.6">Sheet</text>
</g>
<g font-size="1.7" fill="#6b6b6b">
<text x="248" y="235.7">CCAAssembly Drawing</text>
<text x="287" y="235.7">Schematic</text>
<text x="315.5" y="235.7">PCB Fabrication Drawing</text>
<text x="353.2" y="235.7">Bill of Materials</text>
<text x="381.7" y="235.7">Assembly Placement Drawing</text>
</g>
</svg>
